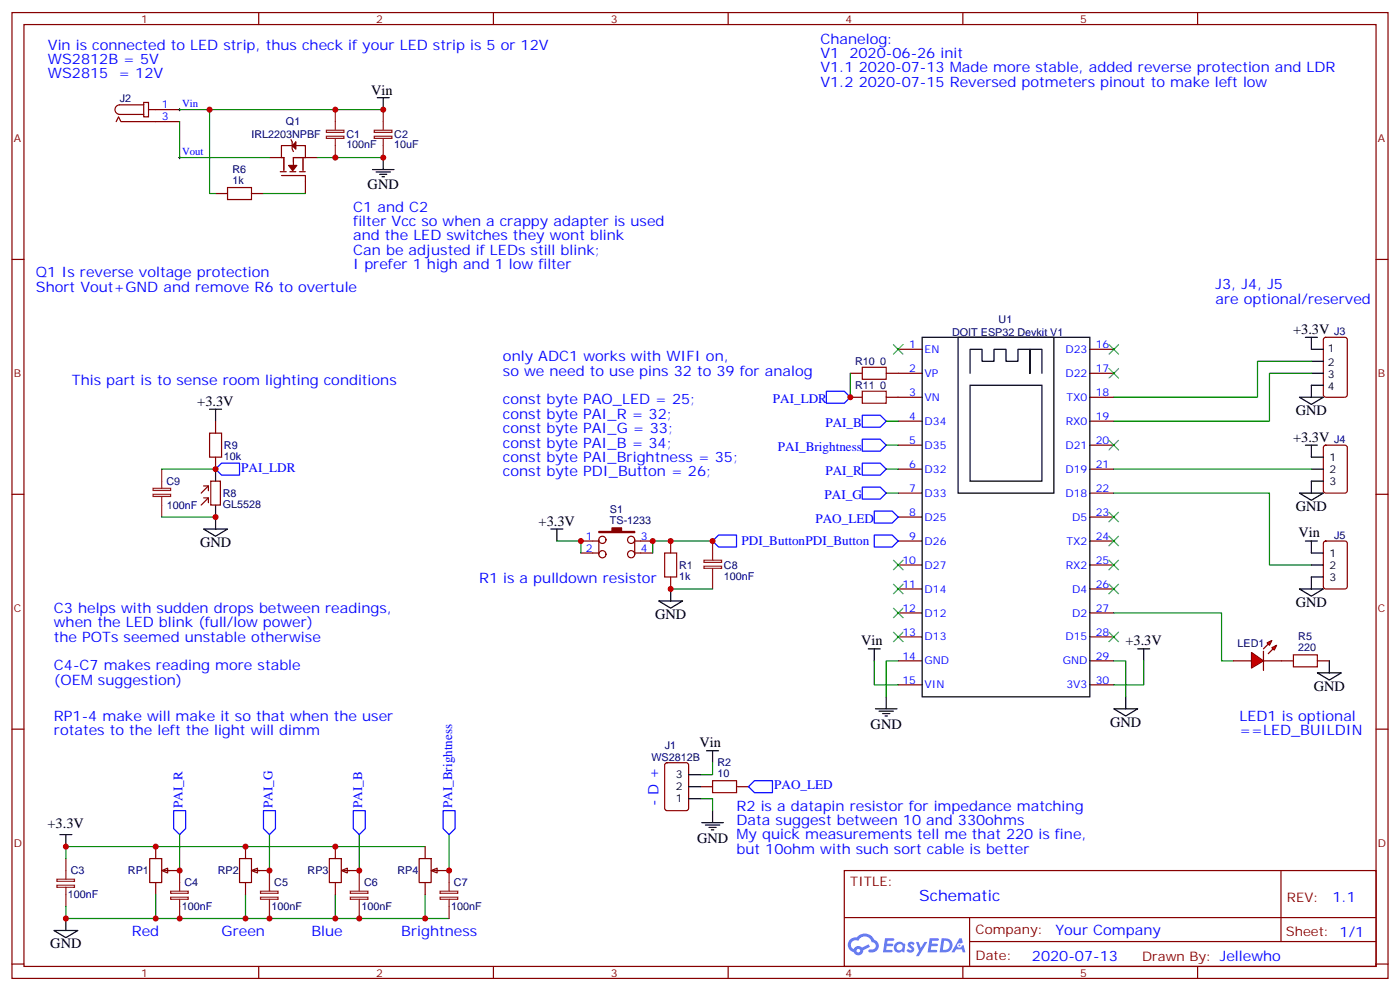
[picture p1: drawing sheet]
<svg xmlns="http://www.w3.org/2000/svg" width="412mm" height="292mm" viewBox="0 0 412 292" stroke-linecap="round" stroke-linejoin="round" font-family="sans-serif">
<g fill="none" stroke="#870000" stroke-width=".35">
<path d="M3.5 3.7h405.4v284.3h-405.4zM7.1 7.2h398.2v277.3h-398.2zM76.2 3.7v3.5M145.3 3.7v3.5M214.5 3.7v3.5M283.6 3.7v3.5M352.8 3.7v3.5M3.5 76.4h3.6M405.3 76.4h3.6M3.5 145.5h3.6M405.3 145.5h3.6M3.5 214.7h3.6"/>
<path d="M405.3 214.7h3.6M248.7 256.3h156.6v28.2h-156.6zM377.3 256.3v20.9M248.7 270.1h156.5M285.6 277.2h119.6M285.6 270.1v14.2M3.5 283.8h3.6M76.2 284.5v3.5M145.3 284.5v3.5M214.5 284.5v3.5M283.6 284.5v3.5M352.8 284.5v3.5"/>
<path d="M405.3 283.8h3.6"/>
</g>
<g fill="#5487ff">
<path d="M267.7 277.5a1.22 1.22 0 0 1 1.7 .2l-.4 .6a.47 .47 0 0 0-.3-.4 .47 .47 0 0 0-.5 .2l.1 .2a1.14 1.14 0 0 1 .8 1.8 1.14 1.14 0 0 1-1.9 0l-.2-.2 .5-.6 .7 .5a.29 .29 0 0 0 .3-.3 .29 .29 0 0 0-.2-.3 1.04 1.04 0 0 1-.6-1.7z"/>
<path d="M260.7 276.2h2.4l.3 .2-.2 .5-1.8 .1-.1 .8h1.5l.3 .4-.3 .4h-1.6l-.2 1.1h1.7l.2 .3-.2 .3-2.6 .1z"/>
<path d="M273.8 276.2h2.4l.3 .2-.1 .5-1.8 .1-.2 .8h1.6l.3 .4-.4 .4-1.6-.1-.1 1.1 1.7 .1 .2 .3-.2 .3-2.6 .1z"/>
<path d="M282.6 276.2h.7l.3 1.3-.6 .3a.69 .69 0 0 0-1 .3 .69 .69 0 0 0 .4 .9 .69 .69 0 0 0 .9-.6l.5-.2 .6 2.2h-.8l-.2-.9h-1.8l-.5 .9h-.8z"/>
<path d="M269.8 277.3h.8l.6 1.8 1.1-1.8h.9l-2.6 4.2h-.8l.9-1.5z"/>
<path d="M277.4 276.2l-.6 4.2h1.3a2.11 2.11 0 0 0 2.5-2.1 2.11 2.11 0 0 0-2.5-2.1zM278.1 277a1.39 1.39 0 0 1 1.7 1.4 1.39 1.39 0 0 1-1.8 1.2h-.3z"/>
<path d="M263.7 277.8a1.54 1.54 0 0 0-.1 2.2 1.54 1.54 0 0 0 2.2 .1l.6 .3 .3-2.3-.2-.3h-.4a1.49 1.49 0 0 0-2.4 0zM264 278.8a.94 .94 0 0 1 1.8 0 .94 .94 0 0 1-1.8 0z"/>
<path d="M250.4 276.6a2.18 2.18 0 0 0 1.1 3.7 1.44 1.44 0 0 0 1.6 .9 1.44 1.44 0 0 0 1.2-1.4l2-1.1-.5-.7-1.9 1a1.47 1.47 0 0 0-2.4 .4 1.39 1.39 0 0 1-.7-1.9 1.39 1.39 0 0 1 2-.5 2.12 2.12 0 0 1 2.2-1.3 2.12 2.12 0 0 1 1.9 1.7 1.14 1.14 0 0 1 1.1 1.4 1.14 1.14 0 0 1-1.7 .7 .43 .43 0 0 0-.5 .4 .43 .43 0 0 0 .4 .5 1.98 1.98 0 0 0 2.5-1.2 1.98 1.98 0 0 0-1.2-2.6 3.1 3.1 0 0 0-5.3-.6l-.9 .1zM252.3 279.9a.55 .55 0 0 1 1.1 0 .55 .55 0 0 1-1.1 0z"/>
<circle cx="282.6" cy="278.3" r=".26"/>
</g>
<g fill="none" stroke="#870000" stroke-width=".35">
<path d="M34.2 35.8l.7-1.4 .7 1.4h17.3M42.3 30.2h1.4v4.2h-1.4zM42.3 30.9h-7a1.41 1.41 0 0 0-1.4 1.4 1.41 1.41 0 0 0 1.4 1.4h7M43.7 32.3h9.2M63.5 57h3.5M74.1 57h3.5M79.4 46.4h3.5v-3.5h7.1v3.5h3.5M85.7 41.1l.4 .7v2.1l.3 .7M90 53.4v3.6M390.1 99.5l.4-.2h5.7l.6 .4 .1 16.5-.5 .7h-5.9l-.6-.4-.1-16.5zM250.5 109.9h3.5M250.5 116.9h3.5"/>
<path d="M261.1 109.9h10.5M261.1 116.9h10.5M264.6 102.8h7M321 102.8h7.1M321 109.9h7.1M321 116.9h7.1M63.5 124v3.5M63.5 134.6v3.5M264.6 124h7M264.6 131.1h7M264.6 138.1h7M321 124h7.1"/>
<path d="M321 131.1h7.1M321 138.1h7.1M390.1 131.3l.4-.2h5.7l.6 .4 .1 13-.5 .6-5.9 .1-.6-.5-.1-12.9zM60 143.1h1.4v1.4M60 146.6h1.4v1.4M61.4 143.1l-2.1 2.1M61.4 146.6l-2.1 2.1M62.1 141.6h2.8v7.1h-2.8zM171.1 159.3h5.3M176.4 158.9v4.3M187 159.3h5.3M187 158.9v4.3"/>
<path d="M197.6 159.3v3.5M264.6 145.2h7M264.6 152.2h7M264.6 159.3h7M321 145.2h7.1M321 152.2h7.1M321 159.3h7.1M390.1 159.5l.4-.2h5.7l.6 .4 .1 13-.5 .6-5.9 .1-.6-.5-.1-12.9zM171.1 162.8h5.3M187 162.8h5.3M197.6 169.9v3.5M264.6 166.3h7"/>
<path d="M264.6 173.4h7M321 166.3h7.1M321 173.4h7.1M264.6 180.4h7M264.6 187.5h7M264.6 194.6h7M321 180.4h7.1M321 187.5h7.1M321 194.6h7.1M377.5 194.6h3.5M388.1 194.6h3.5M264.6 201.6h7"/>
<path d="M321 201.6h7.1M196 224.7l.5-.2h5.6l.7 .5v12.9l-.4 .7-5.9 .1-.7-.5v-13zM206.4 231.6h3.5M217 231.6h3.5"/>
<circle cx="177.4" cy="158.9" r="1.06"/>
<circle cx="185.9" cy="158.9" r="1.06"/>
<circle cx="177.4" cy="163.2" r="1.06"/>
<circle cx="185.9" cy="163.2" r="1.06"/>
</g>
<g fill="none" stroke="#000" stroke-width=".35">
<path d="M111.1 28.8h3.6M112.9 28.8v3.5M109.7 49.9h6.4M110.8 50.6h4.2M111.8 51.3h2.1M112.5 52h.7M112.9 46.4v3.5M271.6 99.3h49.4v105.8h-49.4zM282.2 99.3h28.2v45.9h-28.2zM384.5 99.3h3.6M386.3 99.3v3.5h3.5M285.8 113.4h21.1v28.2h-21.1z"/>
<path d="M285.8 109.9v-7.1h3.5v3.6h3.5v-3.6h3.5v3.6h3.6v-3.6h3.5v7.1v-7.1h3.5v7.1M382.8 116.9h7l-3.5 2.2zM386.3 106.4h3.5M386.3 109.9h3.5M389.8 113.4h-3.5v3.5M61.7 120.5h3.6M63.5 120.5v3.5M63.5 138.1v3.5M384.5 131.1h3.6M386.3 131.1v3.5h3.5M386.3 138.1h3.5M60 155.8h7l-3.5 2.1z"/>
<path d="M63.5 148.7v7.1M162.3 155.8h3.5M164 155.8v3.5M382.8 145.2h7l-3.5 2.1zM384.5 159.3h3.6M386.3 159.3v3.5h3.5M389.8 141.6h-3.5v3.6M194 176.9h7.1l-3.5 2.1zM197.6 173.4v3.5M382.8 173.4h7l-3.5 2.1zM386.3 166.3h3.5M389.8 169.9h-3.5v3.5"/>
<path d="M255.8 191h3.5M257.5 191v3.6M335.1 191h3.6M336.9 191v3.6M388.1 198.1h7l-3.5 2.1zM391.6 194.6v3.5M257.9 208.7h6.3M258.9 209.4h4.3M260 210.1h2.1M260.7 210.8h.7M261.1 205.1v3.6M328.1 208.7h7l-3.5 2.1z"/>
<path d="M331.6 205.1v3.6M202.8 228.1h3.6M202.8 235.1h3.6M202.8 231.6h3.6M208.1 221h3.6M209.9 221v3.5M209.9 238.7v3.5M17.6 245.7h3.6M19.4 245.7v3.5M206.7 242.2h6.4M207.8 242.9h4.2M208.8 243.6h2.2"/>
<path d="M209.5 244.3h.8M15.9 273.9h7l-3.5 2.1zM19.4 270.4v3.5"/>
</g>
<g fill="none" stroke="#008700" stroke-width=".35">
<path d="M52.9 35.8v10.6h26.5M52.9 32.3h8.8M112.9 32.3h-51.2v24.7h1.8M77.6 57h12.4M93.5 46.4h19.4M250.5 109.9v7M386.3 109.9h-12.4v14.1h-45.8M386.3 106.4h-15.9v10.5h-42.3M47.6 138.1h15.9M261.1 138.1h3.5M261.1 131.1h3.5M261.1 124h3.5"/>
<path d="M328.1 138.1h58.2M47.6 152.2h15.9M164 159.3h7.1v3.5M209.9 159.3h-17.6v3.5M261.1 145.2h3.5M328.1 145.2h45.8v21.1h12.4M197.6 173.4h12.3M257.5 194.6v7h7.1M264.6 194.6h-3.5v10.5M328.1 194.6h3.5v10.5M328.1 180.4h31.7v14.2h3.6M336.9 194.6v7h-8.8"/>
<path d="M206.4 235.1h3.5v3.6M209.9 224.5v3.6h-3.5"/>
</g>
<g fill="none" stroke="#3c3" stroke-width=".35">
<path d="M263.2 101.4l2.8 2.8M266 101.4l-2.8 2.8M326.7 108.5l2.8 2.8M326.7 101.4l2.8 2.8M329.5 101.4l-2.8 2.8M329.5 108.5l-2.8 2.8M326.7 129.6l2.8 2.9M329.5 129.6l-2.8 2.9M326.7 157.9l2.8 2.8M326.7 150.8l2.8 2.8M329.5 157.9l-2.8 2.8M329.5 150.8l-2.8 2.8"/>
<path d="M263.2 164.9l2.8 2.8M263.2 172l2.8 2.8M263.2 179l2.8 2.9M266 164.9l-2.8 2.8M266 172l-2.8 2.8M266 179l-2.8 2.9M326.7 172l2.8 2.8M326.7 164.9l2.8 2.8M329.5 172l-2.8 2.8M329.5 164.9l-2.8 2.8M263.2 186.1l2.8 2.8M266 186.1l-2.8 2.8"/>
<path d="M326.7 186.1l2.8 2.8M329.5 186.1l-2.8 2.8"/>
</g>
<g fill="none" stroke="#a10000" stroke-width=".35">
<path d="M67 55.2h7.1v3.5h-7.1zM82.5 50.6h1.8M82.9 51.7h7.1v1.7M82.9 46.4h.7v3.9M85.4 50.6h1.7M88.2 50.6h1.7M89.3 46.4v3.9M90 46.4h-3.6v2.1M254 108.1h7.1v3.6h-7.1zM254 115.2h7.1v3.5h-7.1zM61.7 127.5h3.6v7.1h-3.6zM195.8 162.8h3.5v7.1h-3.5z"/>
<path d="M381 192.8h7.1v3.5h-7.1zM209.9 229.8h7.1v3.6h-7.1z"/>
</g>
<g fill="#870000" stroke="#870000" stroke-width=".35">
<path d="M176.4 156.5h3.9v-1.1h2.8v1.1h3.9v.3h-10.6z"/>
<path d="M85 48.7h2.5l-1.3 1.6z"/>
<path d="M87.1 41.8v2.1l-1-1z"/>
</g>
<g fill="none" stroke="#8c2424" stroke-width=".35">
<path d="M96.1 38.3h5.2v.7h-5.2zM98.8 32.3v6M110.2 38.3h5.2v.7h-5.2zM112.9 32.3v6M96.1 40.1h5.2v.6h-5.2zM98.8 40.7v5.7M110.2 40.1h5.2v.6h-5.2zM112.9 40.7v5.7M47.6 138.1v5.7M45.1 145.5h5.2v.7h-5.2zM45.1 143.8h5.2v.6h-5.2zM47.6 146.2v6"/>
<path d="M209.9 159.3v5.6M207.4 166.7h5.1v.6h-5.1zM207.4 164.9h5.1v.7h-5.1zM209.9 167.4v6M16.8 258.8h5.1v.7h-5.1zM19.4 252.8v6M16.8 260.6h5.1v.6h-5.1zM19.4 261.2v5.7"/>
</g>
<path d="M243.4 115.2h5.3l1.8 1.7-1.8 1.8h-5.3zM65.3 136.3h5.3v3.6h-5.3l-1.8-1.8zM254 122.2h5.3l1.8 1.8-1.8 1.8h-5.3zM254 129.3h5.3l1.8 1.8-1.8 1.7h-5.3zM254 136.3h5.3l1.8 1.8-1.8 1.8h-5.3zM209.9 159.3l1.8-1.8h5.3v3.5h-5.3zM254 143.4h5.3l1.8 1.8-1.8 1.7h-5.3zM257.5 150.5h5.3l1.8 1.7-1.8 1.8h-5.3zM257.5 157.5h5.3l1.8 1.8-1.8 1.7h-5.3zM51.2 238.7h3.5v5.2l-1.8 1.8-1.7-1.8zM220.5 231.6l1.7-1.8h5.3v3.6h-5.3z" fill="none" stroke="#00f" stroke-width=".35"/>
<path d="M52.6 32.3h.7M52.9 31.9v.7M52.6 46.4h.7M52.9 46v.7" fill="none" stroke="#000" stroke-width=".29"/>
<g fill="#f00" stroke="#870000" stroke-width=".35">
<path d="M368.7 192.1l3.5 2.5-3.5 2.1z"/>
<path d="M372.2 191.7v5.7z"/>
</g>
<g fill="#870000" stroke="#870000" stroke-width=".35">
<path d="M372.2 191l1.4-1.4z"/>
<path d="M373.6 192.4l1.4-1.4z"/>
</g>
<g fill="#f00" stroke="#870000" stroke-width=".35">
<path d="M373.2 189.3l1.4-.7-.7 1.4z"/>
<path d="M374.6 190.7l1.5-.7-.7 1.4z"/>
</g>
<path d="M363.4 194.6h5.3M372.2 194.6h5.3" fill="none" stroke="#870000" stroke-width=".35"/>
<path d="M47.6 256.3l1.8-.7v1.4z" fill="#f0f0f0" stroke="#870000" stroke-width=".35"/>
<path d="M44.1 252.8h3.5v7h-3.5zM45.9 249.2v3.6M45.9 259.8v3.5M48.3 256.3h4.6" fill="none" stroke="#870000" stroke-width=".35"/>
<path d="M52.9 245.7v10.6M72.3 249.2h-52.9v3.6M79.4 245.7v10.6M45.9 263.3v7.1h-26.5v-3.5M72.3 263.3v7.1h-26.4M98.8 263.3v7.1h-26.5" fill="none" stroke="#008700" stroke-width=".35"/>
<path d="M52.9 256.3v6M50.3 262.4h5.2v.6h-5.2zM50.3 264.1h5.2v.7h-5.2zM52.9 264.8v5.6" fill="none" stroke="#8c2424" stroke-width=".35"/>
<path d="M74.1 256.3l1.7-.7v1.4z" fill="#f0f0f0" stroke="#870000" stroke-width=".35"/>
<path d="M70.6 252.8h3.5v7h-3.5zM72.3 249.2v3.6M72.3 259.8v3.5M74.8 256.3h4.6" fill="none" stroke="#870000" stroke-width=".35"/>
<path d="M72.3 249.2h26.5M105.8 245.7v10.6M125.2 263.3v7.1h-26.4" fill="none" stroke="#008700" stroke-width=".35"/>
<path d="M100.5 256.3l1.8-.7v1.4z" fill="#f0f0f0" stroke="#870000" stroke-width=".35"/>
<path d="M97 252.8h3.5v7h-3.5zM98.8 249.2v3.6M98.8 259.8v3.5M101.2 256.3h4.6" fill="none" stroke="#870000" stroke-width=".35"/>
<path d="M98.8 249.2h26.4M132.3 245.7v10.6M125.2 270.4h7.1" fill="none" stroke="#008700" stroke-width=".35"/>
<path d="M127 256.3l1.8-.7v1.4z" fill="#f0f0f0" stroke="#870000" stroke-width=".35"/>
<path d="M123.5 252.8h3.5v7h-3.5zM125.2 249.2v3.6M125.2 259.8v3.5M127.7 256.3h4.6" fill="none" stroke="#870000" stroke-width=".35"/>
<path d="M77.6 238.7h3.5v5.2l-1.7 1.8-1.8-1.8zM104.1 238.7h3.5v5.2l-1.8 1.8-1.7-1.8zM130.5 238.7h3.6v5.2l-1.8 1.8-1.8-1.8z" fill="none" stroke="#00f" stroke-width=".35"/>
<path d="M79.4 256.3v6M105.8 256.3v6M132.3 256.3v6M76.7 262.4h5.2v.6h-5.2zM76.7 264.1h5.2v.7h-5.2zM79.4 264.8v5.6M103.2 262.4h5.2v.6h-5.2zM103.2 264.1h5.2v.7h-5.2zM105.8 264.8v5.6M129.6 262.4h5.2v.6h-5.2zM129.6 264.1h5.2v.7h-5.2zM132.3 264.8v5.6" fill="none" stroke="#8c2424" stroke-width=".35"/>
<g fill="#c00">
<circle cx="19.4" cy="249.2" r=".88"/>
<circle cx="45.9" cy="249.2" r=".88"/>
<circle cx="98.8" cy="249.2" r=".88"/>
<circle cx="72.3" cy="249.2" r=".88"/>
<circle cx="105.8" cy="270.4" r=".88"/>
<circle cx="125.2" cy="270.4" r=".88"/>
<circle cx="79.4" cy="270.4" r=".88"/>
<circle cx="98.8" cy="270.4" r=".88"/>
<circle cx="52.9" cy="270.4" r=".88"/>
<circle cx="72.3" cy="270.4" r=".88"/>
<circle cx="105.8" cy="256.3" r=".88"/>
<circle cx="79.4" cy="256.3" r=".88"/>
<circle cx="19.4" cy="270.4" r=".88"/>
<circle cx="52.9" cy="256.3" r=".88"/>
<circle cx="63.5" cy="152.2" r=".88"/>
<circle cx="250.5" cy="116.9" r=".88"/>
<circle cx="197.6" cy="173.4" r=".88"/>
<circle cx="209.9" cy="159.3" r=".88"/>
<circle cx="197.6" cy="159.3" r=".88"/>
<circle cx="171.1" cy="159.3" r=".88"/>
<circle cx="192.3" cy="159.3" r=".88"/>
<circle cx="98.8" cy="32.3" r=".88"/>
<circle cx="112.9" cy="32.3" r=".88"/>
<circle cx="63.5" cy="138.1" r=".88"/>
<circle cx="61.7" cy="32.3" r=".88"/>
<circle cx="98.8" cy="46.4" r=".88"/>
<circle cx="112.9" cy="46.4" r=".88"/>
<circle cx="45.9" cy="270.4" r=".88"/>
<circle cx="132.3" cy="256.3" r=".88"/>
</g>
<text font-size="4.6" fill="#00f" x="270.8" y="265.3">Schematic</text>
<g font-size="4.2" fill="#00f">
<text x="14.1" y="14.6">Vin is connected to LED strip, thus check if your LED strip is 5 or 12V</text>
<text x="241.7" y="12.9">Chanelog:</text>
<text x="241.7" y="17.1">V1</text>
<text x="250.2" y="17.1">2020-06-26 init</text>
<text x="14.1" y="18.9">WS2812B = 5V</text>
<text x="14.1" y="23.1">WS2815</text>
<text x="34.9" y="23.1">= 12V</text>
<text x="241.7" y="21.3">V1.1 2020-07-13 Made more stable, added reverse protection and LDR</text>
<text x="241.7" y="25.6">V1.2 2020-07-15 Reversed potmeters pinout to make left low</text>
<text x="104.1" y="62.3">C1 and C2</text>
<text x="104.1" y="66.5">filter Vcc so when a crappy adapter is used</text>
<text x="104.1" y="70.7">and the LED switches they wont blink</text>
<text x="104.1" y="75">Can be adjusted if LEDs still blink;</text>
<text x="10.6" y="81.7">Q1 Is reverse voltage protection</text>
<text x="104.1" y="79.2">I prefer 1 high and 1 low filter</text>
<text x="10.6" y="85.9">Short Vout+GND and remove R6 to overtule</text>
<text x="358.1" y="85.2">J3, J4, J5</text>
<text x="358.1" y="89.4">are optional/reserved</text>
<text x="148.2" y="106.4">only ADC1 works with WIFI on,</text>
<text x="21.2" y="113.4">This part is to sense room lighting conditions</text>
<text x="148.2" y="110.6">so we need to use pins 32 to 39 for analog</text>
<text x="148.2" y="119.1">const byte PAO_LED = 25;</text>
<text x="148.2" y="123.3">const byte PAI_R = 32;</text>
<text x="148.2" y="127.5">const byte PAI_G = 33;</text>
<text x="148.2" y="131.8">const byte PAI_B = 34;</text>
<text x="148.2" y="136">const byte PAI_Brightness = 35;</text>
<text x="148.2" y="140.2">const byte PDI_Button = 26;</text>
<text x="141.1" y="171.6">R1 is a pulldown resistor</text>
<text x="15.9" y="180.4">C3 helps with sudden drops between readings,</text>
<text x="15.9" y="184.7">when the LED blink (full/low power)</text>
<text x="15.9" y="188.9">the POTs seemed unstable otherwise</text>
<text x="15.9" y="197.4">C4-C7 makes reading more stable</text>
<text x="15.9" y="201.6">(OEM suggestion)</text>
<text x="15.9" y="212.2">RP1-4 make will make it so that when the user</text>
<text x="365.1" y="212.2">LED1 is optional</text>
<text x="15.9" y="216.4">rotates to the left the light will dimm</text>
<text x="365.1" y="216.4">==LED_BUILDIN</text>
<text x="194" y="237.4" transform="rotate(-90 194 237.4)">- D +</text>
<text x="217" y="238.7">R2 is a datapin resistor for impedance matching</text>
<text x="217" y="242.9">Data suggest between 10 and 330ohms</text>
<text x="217" y="247.1">My quick measurements tell me that 220 is fine,</text>
<text x="217" y="251.4">but 10ohm with such sort cable is better</text>
<text x="392.5" y="265.6">1.1</text>
<text x="38.8" y="275.7">Red</text>
<text x="65.3" y="275.7">Green</text>
<text x="91.7" y="275.7">Blue</text>
<text x="118.2" y="275.7">Brightness</text>
<text x="310.9" y="275.1">Your Company</text>
<text x="304" y="282.9">2020-07-13</text>
</g>
<g font-size="4.2">
<text x="109.4" y="28">Vin</text>
<text x="108.3" y="55.6">GND</text>
<text x="380.9" y="98.3">+3.3V</text>
<text x="58.1" y="119.4">+3.3V</text>
<text x="381.7" y="122.2">GND</text>
<text x="380.9" y="130">+3.3V</text>
<text x="158.6" y="154.7">+3.3V</text>
<text x="381.7" y="150.5">GND</text>
<text x="58.9" y="161">GND</text>
<text x="382.5" y="158.2">Vin</text>
<text x="381.7" y="178.7">GND</text>
<text x="193" y="182.2">GND</text>
<text x="253.7" y="189.9">Vin</text>
<text x="331.5" y="190">+3.3V</text>
<text x="387" y="203.4">GND</text>
<text x="256.5" y="214.7">GND</text>
<text x="327" y="214">GND</text>
<text x="206" y="219.8">Vin</text>
<text x="14" y="243.7">+3.3V</text>
<text x="205.3" y="248.3">GND</text>
<text x="14.8" y="279.2">GND</text>
</g>
<g font-size="3.9" fill="#00f">
<text x="227.7" y="118.7">PAI_LDR</text>
<text x="243.1" y="125.8">PAI_B</text>
<text x="229.1" y="132.8">PAI_Brightness</text>
<text x="71.1" y="138.9">PAI_LDR</text>
<text x="243.1" y="139.9">PAI_R</text>
<text x="242.9" y="146.9">PAI_G</text>
<text x="240.2" y="154">PAO_LED</text>
<text x="218.4" y="160.5">PDI_ButtonPDI_Button</text>
<text x="228.1" y="232.4">PAO_LED</text>
<text x="53.8" y="237.9" transform="rotate(-90 53.8 237.9)">PAI_R</text>
<text x="80.2" y="237.9" transform="rotate(-90 80.2 237.9)">PAI_G</text>
<text x="106.7" y="237.9" transform="rotate(-90 106.7 237.9)">PAI_B</text>
<text x="133.1" y="237.9" transform="rotate(-90 133.1 237.9)">PAI_Brightness</text>
</g>
<g font-size="3.9" fill="#800">
<text x="250.5" y="260.9">TITLE:</text>
<text x="379.1" y="265.6">REV:</text>
<text x="287.4" y="275.1">Company:</text>
<text x="378.7" y="275.7">Sheet: 1/1</text>
<text x="287.4" y="282.8">Date:</text>
<text x="336.4" y="282.8">Drawn By: Jellewho</text>
</g>
<g font-size="3.2" fill="#800">
<text x="41.6" y="6.7">1</text>
<text x="110.8" y="6.7">2</text>
<text x="179.9" y="6.7">3</text>
<text x="249.1" y="6.7">4</text>
<text x="318.2" y="6.7">5</text>
<text x="4.1" y="41.8">A</text>
<text x="405.9" y="41.8">A</text>
<text x="4.1" y="110.9">B</text>
<text x="405.9" y="110.9">B</text>
<text x="4.1" y="180.1">C</text>
<text x="405.9" y="180.1">C</text>
<text x="4.1" y="249.2">D</text>
<text x="405.9" y="249.2">D</text>
<text x="41.6" y="287.5">1</text>
<text x="110.8" y="287.5">2</text>
<text x="179.9" y="287.5">3</text>
<text x="249.1" y="287.5">4</text>
<text x="318.2" y="287.5">5</text>
</g>
<g font-size="3.2" fill="#000080">
<text x="35.3" y="29.9">J2</text>
<text x="74.1" y="40.5">IRL2203NPBF</text>
<text x="84.2" y="36.8">Q1</text>
<text x="102" y="40.5">C1</text>
<text x="116.1" y="40.5">C2</text>
<text x="102" y="43.6">100nF</text>
<text x="116.1" y="43.6">10uF</text>
<text x="68.4" y="50.9">R6</text>
<text x="68.4" y="54.2">1k</text>
<text x="294.2" y="95.2">U1</text>
<text x="280.5" y="98.8">DOIT ESP32 Devkit V1</text>
<text x="393" y="98.7">J3</text>
<text x="251.9" y="107.5">R10</text>
<text x="259.3" y="107.5">0</text>
<text x="251.9" y="114.6">R11</text>
<text x="259.3" y="114.6">0</text>
<text x="393" y="130.4">J4</text>
<text x="66" y="135.4">10k</text>
<text x="66" y="132.2">R9</text>
<text x="49.1" y="142.8">C9</text>
<text x="49.2" y="149.8">100nF</text>
<text x="65.6" y="149.5">GL5528</text>
<text x="65.6" y="146.3">R8</text>
<text x="179.7" y="154.3">TS-1233</text>
<text x="179.7" y="151.1">S1</text>
<text x="393" y="158.7">J5</text>
<text x="200" y="167.5">R1</text>
<text x="213.3" y="167.5">C8</text>
<text x="200" y="170.6">1k</text>
<text x="213.3" y="170.6">100nF</text>
<text x="364.5" y="190.4">LED1</text>
<text x="382.4" y="191.7">220</text>
<text x="382.4" y="188.6">R5</text>
<text x="195.8" y="220.4">J1</text>
<text x="191.9" y="223.9">WS2812B</text>
<text x="211.3" y="225.6">R2</text>
<text x="211.3" y="228.8">10</text>
<text x="20.8" y="257.4">C3</text>
<text x="37.7" y="257.4">RP1</text>
<text x="64.1" y="257.4">RP2</text>
<text x="90.6" y="257.4">RP3</text>
<text x="117.1" y="257.4">RP4</text>
<text x="54.3" y="261">C4</text>
<text x="80.8" y="261">C5</text>
<text x="107.3" y="261">C6</text>
<text x="133.7" y="261">C7</text>
<text x="20" y="264.5">100nF</text>
<text x="53.5" y="268">100nF</text>
<text x="80" y="268">100nF</text>
<text x="106.5" y="268">100nF</text>
<text x="132.9" y="268">100nF</text>
</g>
<g font-size="3.2" fill="#00f">
<text x="47.6" y="31.9">1</text>
<text x="47.6" y="35.5">3</text>
<text x="53.6" y="31.4">Vin</text>
<text x="53.6" y="45.5">Vout</text>
<text x="267.9" y="102.5">1</text>
<text x="272.3" y="103.9">EN</text>
<text x="313.8" y="103.9">D23</text>
<text x="322.8" y="102.5">16</text>
<text x="267.9" y="109.5">2</text>
<text x="272.3" y="110.9">VP</text>
<text x="313.8" y="110.9">D22</text>
<text x="322.8" y="109.5">17</text>
<text x="267.9" y="116.6">3</text>
<text x="272.3" y="118">VN</text>
<text x="314.2" y="118">TX0</text>
<text x="322.8" y="116.6">18</text>
<text x="267.9" y="123.6">4</text>
<text x="272.3" y="125.1">D34</text>
<text x="313.9" y="125.1">RX0</text>
<text x="322.8" y="123.6">19</text>
<text x="267.9" y="130.7">5</text>
<text x="322.8" y="130.7">20</text>
<text x="267.9" y="137.8">6</text>
<text x="272.3" y="132.1">D35</text>
<text x="313.8" y="132.1">D21</text>
<text x="322.8" y="137.8">21</text>
<text x="272.3" y="139.2">D32</text>
<text x="313.8" y="139.2">D19</text>
<text x="267.9" y="144.8">7</text>
<text x="272.3" y="146.2">D33</text>
<text x="313.8" y="146.2">D18</text>
<text x="322.8" y="144.8">22</text>
<text x="267.9" y="151.9">8</text>
<text x="272.3" y="153.3">D25</text>
<text x="315.9" y="153.3">D5</text>
<text x="322.8" y="151.9">23</text>
<text x="172.6" y="158.9">1</text>
<text x="188.7" y="158.9">3</text>
<text x="267.9" y="158.9">9</text>
<text x="272.3" y="160.3">D26</text>
<text x="314.2" y="160.3">TX2</text>
<text x="322.8" y="158.9">24</text>
<text x="172.6" y="162.5">2</text>
<text x="188.7" y="162.5">4</text>
<text x="265.8" y="166">10</text>
<text x="272.3" y="167.4">D27</text>
<text x="313.9" y="167.4">RX2</text>
<text x="322.8" y="166">25</text>
<text x="265.8" y="173">11</text>
<text x="322.8" y="173">26</text>
<text x="272.3" y="174.4">D14</text>
<text x="315.9" y="174.4">D4</text>
<text x="265.8" y="180.1">12</text>
<text x="272.3" y="181.5">D12</text>
<text x="315.9" y="181.5">D2</text>
<text x="322.8" y="180.1">27</text>
<text x="265.8" y="187.1">13</text>
<text x="272.3" y="188.6">D13</text>
<text x="313.8" y="188.6">D15</text>
<text x="322.8" y="187.1">28</text>
<text x="265.8" y="194.2">14</text>
<text x="272.3" y="195.6">GND</text>
<text x="313" y="195.6">GND</text>
<text x="322.8" y="194.2">29</text>
<text x="265.8" y="201.3">15</text>
<text x="272.3" y="202.7">VIN</text>
<text x="314.1" y="202.7">3V3</text>
<text x="322.8" y="201.3">30</text>
</g>
<g font-size="3.2">
<text x="391.1" y="103.5">1</text>
<text x="391.1" y="107.8">2</text>
<text x="391.1" y="111.3">3</text>
<text x="391.1" y="114.8">4</text>
<text x="391.6" y="135.6">1</text>
<text x="391.6" y="142.7">3</text>
<text x="391.6" y="139.2">2</text>
<text x="391.6" y="163.9">1</text>
<text x="391.6" y="167.4">2</text>
<text x="391.6" y="170.9">3</text>
<text x="199.1" y="229.1">3</text>
<text x="199.1" y="232.7">2</text>
<text x="199.1" y="236.2">1</text>
</g>
</svg>
